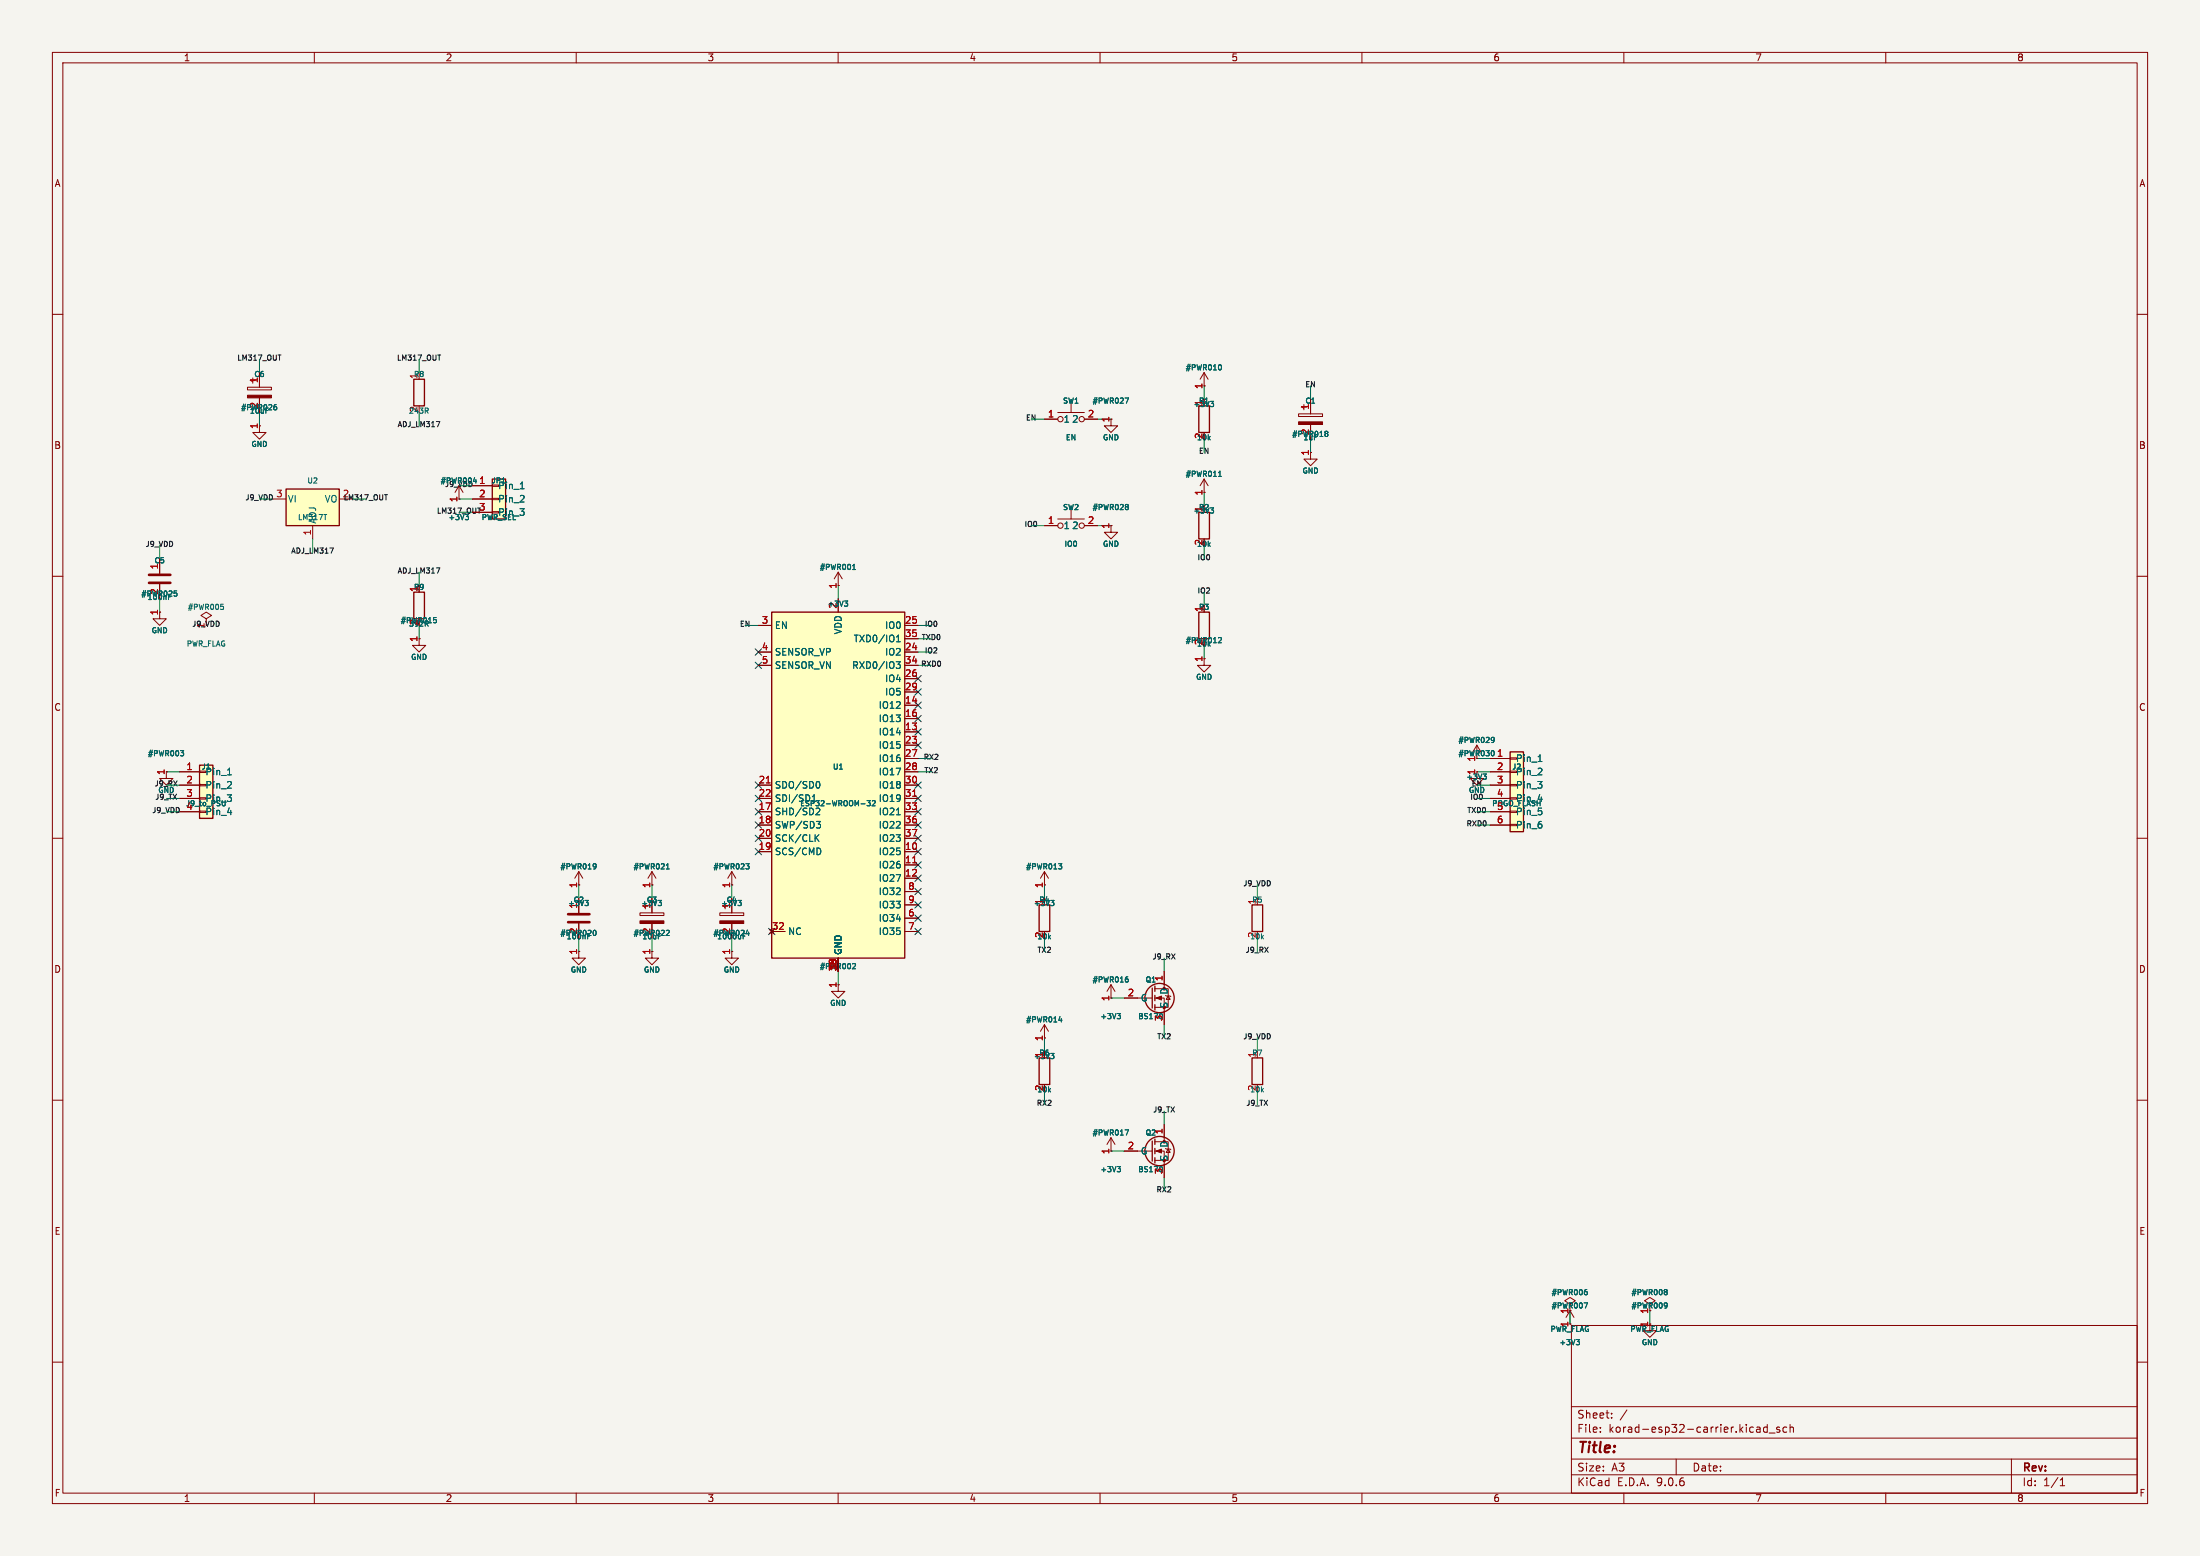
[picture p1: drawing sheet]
<svg xmlns="http://www.w3.org/2000/svg" width="420mm" height="297mm" viewBox="0 0 420 297" stroke-linecap="round" stroke-linejoin="round" font-family="sans-serif">
<path d="M0 0h420v297h-420z" fill="#f5f4ef" stroke="#f5f4ef" stroke-width=".19"/>
<g fill="none" stroke="#840000" stroke-width=".19">
<path d="M10 10h400v277h-400zM12 12h396v273h-396zM60 10v2M110 10v2M160 10v2M210 10v2M260 10v2M310 10v2M360 10v2M10 60h2M47.2 73.9h4.6v.5h-4.6zM49.5 71.1v2.8"/>
<path d="M49.5 75.9v2.8M201.9 78.7h5.1M204.5 77v1.7M229.9 71.1l-.8 1.3M229.9 71.1l.7 1.3M229.9 71.1v2.6M247.9 79h4.6v.5h-4.6zM250.2 76.2v2.8M408 60h2M49.5 81.3v1.3h1.3l-1.3 1.2-1.2-1.2h1.2M199.4 80h2.5M207 80h2.5"/>
<path d="M212.1 80v1.3h1.3l-1.3 1.3-1.3-1.3h1.3M229.9 91.4v2.6M229.9 91.4l-.8 1.3M229.9 91.4l.7 1.3M250.2 81v2.8M10 110h2M30.5 106.7v2.8M30.5 111.5v2.8M39.4 118.1l1-.6-1-.7-1 .7 1 .6v1.3M408 110h2M229.9 125.7v1.3h1.2l-1.2 1.3-1.3-1.3h1.3M10 160h2"/>
<path d="M408 160h2M122.2 174.2h4.5v.6h-4.5zM124.5 166.4v2.5M124.5 171.5v2.7M124.5 176.3v2.8M124.5 166.4l-.8 1.2M124.5 166.4l.7 1.2M137.4 174.2h4.6v.6h-4.6zM139.7 166.4v2.5M139.7 171.5v2.7M139.7 176.3v2.8M139.7 166.4l-.8 1.2"/>
<path d="M139.7 166.4l.8 1.2M124.5 181.6v1.3h1.2l-1.2 1.3-1.3-1.3h1.3M139.7 181.6v1.3h1.3l-1.3 1.3-1.3-1.3h1.3M214.6 190.5h5.4M220.5 188.7h2.5v3.6h-2.5M220.5 190.5h1.7v5.1M222.2 185.4v3.3M223 190.1l.4 .7h-.8zM10 210h2M408 210h2M300 253h108v32h-108zM10 260h2"/>
<path d="M300 278.5h108M300 274.5h108M300 268.5h108M305.5 273.2v.2M305.5 272.5v.1M307.7 270.5v.2M307.7 269.8v.1M310.6 269.1l-1.3 1.9M320 278.5v3M335.5 272.4h.3l.2 .2v.8M336 273.3l-.5 .1M336 272.7l-.5 .1"/>
<path d="M337.4 272.5l-.5-.1-.2 .3 .1 .6h.6M337.4 271.9v1.5M337.7 273.5h1.2M339.7 272.5l-.3-.1-.2 .2v.2l.5 .2v.3h-.5M341.1 272.5l-.4-.1-.3 .3 .1 .6h.6M341.7 272.5l.2-.1 .4 .1 .1 .9M341.7 271.9v1.5M384 278.5v6.5M408 260h2M60 285v2M110 285v2M160 285v2"/>
<path d="M210 285v2M260 285v2M300 281.5h108M310 285v2M360 285v2M393.3 283.6h.9M393.3 282.5l.4-.4v1.5"/>
<circle cx="202.4" cy="80" r=".51"/>
<circle cx="206.5" cy="80" r=".51"/>
</g>
<g fill="#840000" stroke="#840000" stroke-width=".19">
<path d="M247.9 80.5h4.6v.5h-4.6z"/>
<path d="M122.2 175.8h4.5v.5h-4.5z"/>
<path d="M220.7 190.5l1-.4v.8z"/>
<path d="M137.4 175.8h4.6v.5h-4.6z"/>
<path d="M47.2 75.4h4.6v.5h-4.6z"/>
</g>
<g fill="none" stroke="#840000" stroke-width=".25">
<path d="M79 72.4h2v5.1h-2zM228.9 77.5h2v5.1h-2zM228.9 97.8h2v5.1h-2zM228.9 116.8h2v5.1h-2zM239 172.7h2v5.1h-2zM220 188.6v3.8M220.5 188.2v1M220.5 190v1M220.5 191.8v1M239 201.9h2v5.1h-2z"/>
<circle cx="221.4" cy="190.5" r="2.79"/>
</g>
<g fill="none" stroke="#006464" stroke-width=".19">
<path d="M52.6 77.2h.1M52.6 77.6l.2 .2v.2l-.2 .2M81.4 78.4l.3 .5M81.7 78v.3M214.8 76h.6l-.4 1M231.1 76.6h.6l-.4 .4 .3 .1 .1 .3-.2 .2h-.3M232.9 69.6a.63 .63 0 0 1 0 1M231.1 96.9h.6l-.4 .4 .3 .1 .1 .3-.2 .2h-.3M232.6 90.9h.6M232.8 90.1l.1-.2v1M42.2 115.3h.4M42.5 115.7l.2 .2v.2l-.2 .2"/>
<path d="M233 121.7l.2 .2-.1 .2-.5 .6h.6M125.7 171.9h.6l-.4 .3 .3 .1 .1 .4-.2 .2h-.3M127.2 165.9h.6M127.4 165l.1-.1v1M127.6 177.6l.2 .2-.1 .2-.5 .6h.6M140.9 171.9h.6l-.3 .3 .3 .1v.4l-.2 .2h-.3M142.4 164.9h.6l-.3 .3M142.4 178.2h.7M142.8 165.2l.2 .2v.3l-.2 .2M142.9 177.9v.7"/>
</g>
<path d="M28.4 109.7h4.1M28.4 111.3h4.1" fill="none" stroke="#840000" stroke-width=".51"/>
<path d="M94 91.4h2.5v7.7h-2.5z" fill="#ffffc2"/>
<path d="M94 91.4h2.5v7.7h-2.5z" fill="none" stroke="#840000" stroke-width=".25"/>
<path d="M90.2 92.7h3.8M90.2 95.3h3.8M90.2 97.8h3.8M94 95.1h1.2v.3h-1.2zM94 97.7h1.2v.2h-1.2zM250.2 86.4v1.2h1.3l-1.3 1.3-1.3-1.3h1.3M30.5 116.8v1.3h1.2l-1.2 1.3-1.3-1.3h1.3M160 188v1.2h1.3l-1.3 1.3-1.3-1.3h1.3" fill="none" stroke="#840000" stroke-width=".19"/>
<path d="M99.3 95.8h.8M99.3 93.3h.8M100 94.7v.4M253.3 82.3l.2 .2-.2 .2 .2 .4-.2 .2M33.3 112.8h.4M33.6 113.2l.2 .2v.2l-.2 .2M163.1 183.9l.2 .2v.2l-.6 .6h.6" fill="none" stroke="#006464" stroke-width=".19"/>
<path d="M54.6 93.3h10.2v7h-10.2z" fill="#ffffc2"/>
<path d="M54.6 93.3h10.2v7h-10.2zM79 113h2v5.1h-2zM198.4 172.7h2v5.1h-2z" fill="none" stroke="#840000" stroke-width=".25"/>
<g fill="none" stroke="#840000" stroke-width=".19">
<path d="M52.1 95.3h2.5M64.8 95.3h2.5M201.9 99.1h5.1M204.5 97.3v1.8M59.7 100.3v2.6M199.4 100.3h2.5M207 100.3h2.5M212.1 100.3v1.3h1.3l-1.3 1.3-1.3-1.3h1.3M80 121.9v1.3h1.3l-1.3 1.3-1.3-1.3h1.3M31.7 147.3v1.3h1.3l-1.3 1.3-1.2-1.3h1.2M212.1 188l-.8 1.2M212.1 188l.8 1.2"/>
<path d="M212.1 188v2.5"/>
<circle cx="202.4" cy="100.3" r=".51"/>
<circle cx="206.5" cy="100.3" r=".51"/>
</g>
<path d="M61.8 98.2h.6M215.2 96.3l.2 .2-.2 .2 .2 .4-.2 .2M82.8 117.9h.5M83.1 118.3l.2 .1v.3l-.2 .2M34.4 143.3h.7l-.4 .4M34.9 143.7l.2 .1v.3l-.2 .2M213.3 193.5h.6l-.3 .3 .3 .1v.4l-.2 .2h-.3M215.1 186.5h.2M215.2 186.8l.2 .2v.3l-.2 .2" fill="none" stroke="#006464" stroke-width=".19"/>
<path d="M38.1 146.1h2.5v10.1h-2.5z" fill="#ffffc2"/>
<path d="M38.1 146.1h2.5v10.1h-2.5z" fill="none" stroke="#840000" stroke-width=".25"/>
<path d="M34.3 147.3h3.8M34.3 149.9h3.8M34.3 152.4h3.8M34.3 154.9h3.8M38.1 149.7h1.3v.3h-1.3zM38.1 152.3h1.3v.2h-1.3zM38.1 154.8h1.3v.3h-1.3zM199.4 166.4l-.8 1.2M199.4 166.4l.8 1.2M199.4 166.4v2.5M315 248.9l1-.6-1-.7-1.1 .7 1.1 .6v1.3" fill="none" stroke="#840000" stroke-width=".19"/>
<path d="M43.4 150.4h.8M43.4 147.9h.8M43.4 155.1h.8M44.1 149.3v.4M200.6 171.9h.6l-.3 .3 .3 .1v.4l-.2 .2h-.3M202.1 164.9h.6l-.3 .3M202.5 165.2l.2 .2v.3l-.2 .2M318.1 246.1l.2 .2-.2 .3 .2 .4-.2 .1" fill="none" stroke="#006464" stroke-width=".19"/>
<path d="M147.3 116.8h25.4v66.1h-25.4z" fill="#ffffc2"/>
<path d="M147.3 116.8h25.4v66.1h-25.4z" fill="none" stroke="#840000" stroke-width=".25"/>
<g fill="none" stroke="#840000" stroke-width=".19">
<path d="M144.8 119.4h2.5M160 109.2v2.6M160 114.3v2.5M160 109.2l-.7 1.3M160 109.2l.8 1.3M172.7 119.4h2.6M144.8 124.5h2.5M144.8 127h2.5M172.7 124.5h2.6M172.7 127h2.6M172.7 121.9h2.6M172.7 129.5h2.6"/>
<path d="M172.7 132.1h2.6M172.7 134.6h2.6M172.7 137.2h2.6M172.7 139.7h2.6M144.8 149.9h2.5M144.8 152.4h2.5M144.8 154.9h2.5M144.8 157.5h2.5M172.7 149.9h2.6M172.7 152.4h2.6M172.7 154.9h2.6M172.7 157.5h2.6"/>
<path d="M172.7 142.2h2.6M172.7 144.8h2.6M172.7 147.3h2.6M144.8 160h2.5M144.8 162.6h2.5M147.3 177.8h2.6M172.7 160h2.6M172.7 162.6h2.6M172.7 177.8h2.6M172.7 165.1h2.6M172.7 167.6h2.6M172.7 170.2h2.6"/>
<path d="M172.7 172.7h2.6M172.7 175.3h2.6M160 182.9v2.5M199.4 195.6l-.8 1.3M199.4 195.6l.8 1.3M199.4 195.6v2.5"/>
</g>
<g fill="none" stroke="#006464" stroke-width=".19">
<path d="M161.2 114.7h.6l-.3 .4 .3 .1v.3l-.2 .2h-.2M162.8 108.7h.5M162.9 107.9l.1-.2v1M171.1 126.3h.8l-.5 .5 .4 .1v.6l-.2 .1-.5-.1M171.1 122.5h.8M171.1 121.6l.4-.4v1.3M155.1 152.1l.3-.4v1.3M155.8 159.9l.5 .7M155.9 156.8h.7l-.4 .5 .4 .1v.4l-.2 .3h-.4M156.1 149.2a.68 .68 0 0 1 .4 .6 .68 .68 0 0 1-.4 .6M156.3 159.3l-.7 .8M156.5 154.5v.3l-.8 .7h.8"/>
<path d="M165.5 152.8h.6l-.3 .4 .3 .1v.4h-.6M166.5 152.9l.4-.1 .2 .3-.6 .7h.6M171.1 155.5h.8M156.5 161.9l.2 .5-.2 .7M202.1 194.7h.6M202.6 194.4v.7M200.6 201.1h.6l-.3 .4 .3 .1v.3l-.2 .2h-.3"/>
</g>
<path d="M146.3 149.4h.7M174.2 152h.8M174.2 164.7h.8" fill="none" stroke="#a90000" stroke-width=".19"/>
<path d="M288.3 143.5h2.5v15.3h-2.5z" fill="#ffffc2"/>
<g fill="none" stroke="#840000" stroke-width=".25">
<path d="M288.3 143.5h2.5v15.3h-2.5zM198.4 201.9h2v5.1h-2zM220 217.8v3.8M220.5 217.4v1M220.5 219.2v1M220.5 221v1"/>
<circle cx="221.4" cy="219.7" r="2.79"/>
</g>
<g fill="none" stroke="#840000" stroke-width=".19">
<path d="M49.5 71.1v2.8M49.5 75.9v2.8M250.2 76.2v2.8M87.6 92.7l-.7 1.3M87.6 92.7l.8 1.3M87.6 92.7v2.6M90.2 92.7h3.8M90.2 95.3h3.8M90.2 97.8h3.8M199.4 80h2.5M207 80h2.5M250.2 81v2.8"/>
<path d="M30.5 106.7v2.8M30.5 111.5v2.8M144.8 119.4h2.5M160 114.3v2.5M172.7 119.4h2.6M199.4 100.3h2.5M207 100.3h2.5M144.8 124.5h2.5M144.8 127h2.5M172.7 124.5h2.6M172.7 127h2.6M172.7 121.9h2.6"/>
<path d="M172.7 129.5h2.6M172.7 132.1h2.6M172.7 134.6h2.6M172.7 137.2h2.6M172.7 139.7h2.6M34.3 147.3h3.8M34.3 149.9h3.8M34.3 152.4h3.8M34.3 154.9h3.8M144.8 149.9h2.5M144.8 152.4h2.5M144.8 154.9h2.5"/>
<path d="M144.8 157.5h2.5M172.7 144.8h2.6M172.7 147.3h2.6M172.7 149.9h2.6M172.7 152.4h2.6M172.7 154.9h2.6M172.7 157.5h2.6M172.7 142.2h2.6M281.9 147.3v1.3h1.3l-1.3 1.3-1.2-1.3h1.2M281.9 142.2l-.7 1.3M281.9 142.2l.8 1.3M281.9 142.2v2.6"/>
<path d="M284.5 144.8h3.8M284.5 147.3h3.8M284.5 149.9h3.8M284.5 152.4h3.8M284.5 154.9h3.8M284.5 157.5h3.8M288.3 144.7h1.3v.2h-1.3zM288.3 149.7h1.3v.3h-1.3zM288.3 152.3h1.3v.2h-1.3zM288.3 154.8h1.3v.3h-1.3zM288.3 157.4h1.3v.2h-1.3zM110.5 166.4v2.5"/>
<path d="M110.5 171.5v2.7M110.5 176.3v2.8M110.5 166.4l-.8 1.2M110.5 166.4l.8 1.2M124.5 171.5v2.7M124.5 176.3v2.8M139.7 171.5v2.7M139.7 176.3v2.8M144.8 160h2.5M144.8 162.6h2.5M147.3 177.8h2.6M172.7 160h2.6"/>
<path d="M172.7 162.6h2.6M172.7 177.8h2.6M172.7 165.1h2.6M172.7 167.6h2.6M172.7 170.2h2.6M172.7 172.7h2.6M172.7 175.3h2.6M110.5 181.6v1.3h1.3l-1.3 1.3-1.3-1.3h1.3M160 182.9v2.5M214.6 190.5h2.6M222.2 185.4v2.6M222.2 193v2.6"/>
<path d="M212.1 217.2l-.8 1.2M212.1 217.2l.8 1.2M212.1 217.2v2.5M214.6 219.7h5.4M220.5 217.9h2.5v3.6h-2.5M220.5 219.7h1.7v5.1M222.2 214.6v3.3M223 219.3l.4 .7h-.8zM299.7 248.9l1-.6-1-.7-1 .7 1 .6v1.3M299.7 250.2l-.7 1.3M299.7 250.2l.8 1.3M299.7 250.2v2.5"/>
<path d="M315 252.7v1.3h1.2l-1.2 1.3-1.3-1.3h1.3"/>
</g>
<g fill="none" stroke="#006464" stroke-width=".19">
<path d="M52.6 77.2h.1M52.6 77.6l.2 .2v.2l-.2 .2M214.8 76h.6l-.4 1M231.1 76.6h.6l-.4 .4 .3 .1 .1 .3-.2 .2h-.3M232.9 69.6a.63 .63 0 0 1 0 1M89.4 98.8l-.1 .4h-.3M90.4 91.9h.6M90.8 91.5v.7M99.3 95.8h.8M99.3 93.3h.8M100 94.7v.4M215.2 96.3l.2 .2-.2 .2 .2 .4-.2 .2"/>
<path d="M231.1 96.9h.6l-.4 .4 .3 .1 .1 .3-.2 .2h-.3M232.6 90.9h.6M232.8 90.1l.1-.2v1M253.3 82.3l.2 .2-.2 .2 .2 .4-.2 .2M33.3 112.8h.4M33.6 113.2l.2 .2v.2l-.2 .2M82.8 117.9h.5M83.1 118.3l.2 .1v.3l-.2 .2M161.2 114.7h.6l-.3 .4 .3 .1v.3l-.2 .2h-.2M162.8 108.7h.5M162.9 107.9l.1-.2v1M171.1 126.3h.8l-.5 .5 .4 .1v.6l-.2 .1-.5-.1"/>
<path d="M171.1 122.5h.8M171.1 121.6l.4-.4v1.3M233 121.7l.2 .2-.1 .2-.5 .6h.6M34.4 143.3h.7l-.4 .4M34.9 143.7l.2 .1v.3l-.2 .2M43.4 150.4h.8M43.4 147.9h.8M43.4 155.1h.8M44.1 149.3v.4M155.1 152.1l.3-.4v1.3M155.8 159.9l.5 .7M155.9 156.8h.7l-.4 .5 .4 .1v.4l-.2 .3h-.4"/>
<path d="M156.1 149.2a.68 .68 0 0 1 .4 .6 .68 .68 0 0 1-.4 .6M156.3 159.3l-.7 .8M156.5 154.5v.3l-.8 .7h.8M165.5 152.8h.6l-.3 .4 .3 .1v.4h-.6M166.5 152.9l.4-.1 .2 .3-.6 .7h.6M171.1 155.5h.8M283.1 147.7h.6l-.3 .4 .3 .1v.3l-.1 .2h-.3M285 143.3l.2 .4M285.1 140.7l.1 .2-.1 .8M285.2 141.2l-.1 .2M285.2 143.9l-.2 .4M293.6 147.9h.8"/>
<path d="M293.6 145.4h.8M293.6 152.6h.8M294.3 146.8v.4M111.7 171.9h.6l-.3 .3 .3 .1v.4l-.2 .2h-.3M113.6 177.6a.63 .63 0 0 1 0 1M113.6 164.9l.2 .2-.2 .7M113.8 165.3l-.2 .2M125.7 171.9h.6l-.4 .3 .3 .1 .1 .4-.2 .2h-.3M127.2 165.9h.6M127.4 165l.1-.1v1M127.6 177.6l.2 .2-.1 .2-.5 .6h.6M140.9 171.9h.6l-.3 .3 .3 .1v.4l-.2 .2h-.3"/>
<path d="M142.4 164.9h.6l-.3 .3M142.4 178.2h.7M142.8 165.2l.2 .2v.3l-.2 .2M142.9 177.9v.7M156.5 161.9l.2 .5-.2 .7M200.6 171.9h.6l-.3 .3 .3 .1v.4l-.2 .2h-.3M202.1 164.9h.6l-.3 .3M202.5 165.2l.2 .2v.3l-.2 .2M163.1 183.9l.2 .2v.2l-.6 .6h.6M202.1 194.7h.6M202.6 194.4v.7M213.3 193.5h.6l-.3 .3 .3 .1v.4l-.2 .2h-.3"/>
<path d="M215.1 186.5h.2M215.2 186.8l.2 .2v.3l-.2 .2M200.6 201.1h.6l-.3 .4 .3 .1v.3l-.2 .2h-.3M214.8 215.7h.6l-.4 1M213.3 222.7h.6l-.3 .3 .3 .1v.4l-.2 .2h-.3M300.9 255.7h.6l-.3 .4 .3 .1v.3l-.2 .2h-.2M302.4 248.7h.7l-.5 1M302.7 246.1h.2M302.8 246.5l.2 .2v.3l-.2 .1M318.1 248.7l.2 .2-.2 .7M318.1 246.1l.2 .2-.2 .3 .2 .4-.2 .1M318.3 249.1l-.2 .2"/>
</g>
<path d="M220.7 219.7l1-.4v.8z" fill="#840000" stroke="#840000" stroke-width=".19"/>
<path d="M108.5 174.5h4M108.5 176h4" fill="none" stroke="#840000" stroke-width=".51"/>
<path d="M53.1 67.8h.5M83.6 67.8h.5M73.4 94.4h.6M83.3 80.5h.7l-.5 1M63 104.6h.6l-.4 1M83.3 108.4h.7l-.5 1" fill="none" stroke="#0f0f0f" stroke-width=".19"/>
<g fill="none" stroke="#009600" stroke-width=".19">
<path d="M49.5 68.6v2.5M49.5 78.7v2.6M80 68.6v2.5M80 78.7v2.6M229.9 73.7v2.5M250.2 73.7v2.5M49.5 95.3h2.6M67.3 95.3h2.5M87.6 92.7h2.6M87.6 95.3h2.6M87.6 97.8h2.6M196.8 80h2.6"/>
<path d="M209.5 80h2.6M229.9 83.8v2.6M229.9 94v2.5M250.2 83.8v2.6M30.5 104.1v2.6M30.5 114.3v2.5M59.7 102.9v2.5M80 109.2v2.6M80 119.4v2.5M142.2 119.4h2.6M160 111.8v2.5M175.3 119.4h2.5"/>
<path d="M196.8 100.3h2.6M209.5 100.3h2.6M229.9 104.1v2.6M229.9 113v2.6M175.3 124.5h2.5M175.3 127h2.5M175.3 121.9h2.5M229.9 123.2v2.5M31.7 152.4h2.6M31.7 154.9h2.6M31.7 147.3h2.6M31.7 149.9h2.6"/>
<path d="M175.3 144.8h2.5M175.3 147.3h2.5M281.9 152.4h2.6M281.9 154.9h2.6M281.9 157.5h2.6M281.9 144.8h2.6M281.9 147.3h2.6M281.9 149.9h2.6M110.5 168.9v2.6M110.5 179.1v2.5M124.5 168.9v2.6M124.5 179.1v2.5"/>
<path d="M139.7 168.9v2.6M139.7 179.1v2.5M199.4 168.9v2.6M199.4 179.1v2.5M240 168.9v2.6M240 179.1v2.5M160 185.4v2.6M199.4 198.1v2.6M212.1 190.5h2.5M222.2 182.9v2.5M222.2 195.6v2.5M240 198.1v2.6"/>
<path d="M199.4 208.3v2.5M212.1 219.7h2.5M222.2 212.1v2.5M240 208.3v2.5M222.2 224.8v2.5M299.7 250.2v2.5M315 250.2v2.5"/>
</g>
<g fill="none" stroke="#000084" stroke-width=".19">
<path d="M144.2 123.9l1.2 1.2M144.2 126.4l1.2 1.2M145.4 123.9l-1.2 1.2M145.4 126.4l-1.2 1.2M174.7 128.9l1.2 1.2M174.7 134l1.2 1.2M174.7 139.1l1.2 1.2M174.7 131.5l1.2 1.2M174.7 136.6l1.2 1.2M175.9 128.9l-1.2 1.2M175.9 134l-1.2 1.2M175.9 139.1l-1.2 1.2"/>
<path d="M175.9 131.5l-1.2 1.2M175.9 136.6l-1.2 1.2M144.2 149.3l1.2 1.2M144.2 151.8l1.2 1.2M144.2 154.3l1.2 1.2M144.2 156.9l1.2 1.2M144.2 159.4l1.2 1.2M145.4 149.3l-1.2 1.2M145.4 151.8l-1.2 1.2M145.4 154.3l-1.2 1.2M145.4 156.9l-1.2 1.2M145.4 159.4l-1.2 1.2"/>
<path d="M174.7 141.6l1.2 1.2M174.7 154.3l1.2 1.2M174.7 149.3l1.2 1.2M174.7 151.8l1.2 1.2M174.7 156.9l1.2 1.2M174.7 159.4l1.2 1.2M175.9 149.3l-1.2 1.2M175.9 141.6l-1.2 1.2M175.9 154.3l-1.2 1.2M175.9 151.8l-1.2 1.2M175.9 156.9l-1.2 1.2M175.9 159.4l-1.2 1.2"/>
<path d="M144.2 162l1.2 1.2M145.4 162l-1.2 1.2M146.7 177.2l1.2 1.2M147.9 177.2l-1.2 1.2M174.7 169.6l1.2 1.2M174.7 172.1l1.2 1.2M174.7 174.7l1.2 1.2M174.7 177.2l1.2 1.2M174.7 164.5l1.2 1.2M174.7 167l1.2 1.2M174.7 162l1.2 1.2M175.9 169.6l-1.2 1.2"/>
<path d="M175.9 172.1l-1.2 1.2M175.9 174.7l-1.2 1.2M175.9 177.2l-1.2 1.2M175.9 164.5l-1.2 1.2M175.9 167l-1.2 1.2M175.9 162l-1.2 1.2"/>
</g>
<path d="M146.3 149.4h.7M174.2 152h.8M174.2 164.7h.8" fill="none" stroke="#a90000" stroke-width=".19"/>
<text font-size="2.8" fill="#840000" x="301" y="277.9">Title:</text>
<g font-size="2.1" fill="#840000">
<text x="301" y="273.7">File:</text>
<text x="301" y="271">Sheet:</text>
<text x="307.1" y="273.7">korad-esp32-carrier.kicad_sch</text>
<text x="301" y="281.1">Size:</text>
<text x="307.6" y="281.1">A3</text>
<text x="323" y="281.1">Date:</text>
<text x="386" y="281.3">Rev:</text>
<text x="301" y="283.9">KiCad</text>
<text x="308.7" y="283.9">E.D.A.</text>
<text x="316.3" y="283.9">9.0.6</text>
<text x="386" y="283.9">Id:</text>
<text x="390.1" y="283.9">1/1</text>
</g>
<g font-size="1.8" fill="#840000">
<text x="35" y="11.9">1</text>
<text x="85" y="11.9">2</text>
<text x="135" y="11.9">3</text>
<text x="185" y="11.9">4</text>
<text x="235" y="11.9">5</text>
<text x="285" y="11.9">6</text>
<text x="335" y="11.9">7</text>
<text x="385" y="11.9">8</text>
<text x="10.3" y="35.9">A</text>
<text x="408.3" y="35.9">A</text>
<text x="10.3" y="85.9">B</text>
<text x="408.2" y="85.9">B</text>
<text x="10.3" y="135.9">C</text>
<text x="408.2" y="135.9">C</text>
<text x="10.3" y="185.9">D</text>
<text x="408.2" y="185.9">D</text>
<text x="10.3" y="235.9">E</text>
<text x="408.3" y="235.9">E</text>
<text x="10.3" y="285.9">F</text>
<text x="35" y="286.9">1</text>
<text x="85" y="286.9">2</text>
<text x="135" y="286.9">3</text>
<text x="185" y="286.9">4</text>
<text x="235" y="286.9">5</text>
<text x="285" y="286.9">6</text>
<text x="335" y="286.9">7</text>
<text x="385" y="286.9">8</text>
<text x="408.3" y="285.9">F</text>
</g>
<g font-size="1.8" fill="#a90000">
<text x="49.3" y="73.2" transform="rotate(-90 49.3 73.2)">1</text>
<text x="229.6" y="74.4" transform="rotate(-90 229.6 74.4)">1</text>
<text x="49.3" y="82" transform="rotate(-90 49.3 82)">1</text>
<text x="200" y="79.8">1</text>
<text x="207.6" y="79.8">2</text>
<text x="211.8" y="80.7" transform="rotate(-90 211.8 80.7)">1</text>
<text x="229.6" y="83.9" transform="rotate(-90 229.6 83.9)">2</text>
<text x="249.9" y="78.3" transform="rotate(-90 249.9 78.3)">1</text>
<text x="249.9" y="87.1" transform="rotate(-90 249.9 87.1)">1</text>
<text x="52.6" y="95">3</text>
<text x="87.4" y="96" transform="rotate(-90 87.4 96)">1</text>
<text x="91.4" y="92.5">1</text>
<text x="91.4" y="95">2</text>
<text x="229.6" y="94.7" transform="rotate(-90 229.6 94.7)">1</text>
<text x="91.4" y="97.5">3</text>
<text x="200" y="100.1">1</text>
<text x="207.6" y="100.1">2</text>
<text x="211.8" y="101" transform="rotate(-90 211.8 101)">1</text>
<text x="59.4" y="102.3" transform="rotate(-90 59.4 102.3)">1</text>
<text x="229.6" y="104.2" transform="rotate(-90 229.6 104.2)">2</text>
<text x="30.2" y="108.8" transform="rotate(-90 30.2 108.8)">1</text>
<text x="79.8" y="113.1" transform="rotate(-90 79.8 113.1)">1</text>
<text x="159.8" y="112.5" transform="rotate(-90 159.8 112.5)">1</text>
<text x="30.2" y="117.5" transform="rotate(-90 30.2 117.5)">1</text>
<text x="145.3" y="119.1">3</text>
<text x="172.7" y="119.1">25</text>
<text x="229.6" y="116.9" transform="rotate(-90 229.6 116.9)">1</text>
<text x="79.8" y="122.6" transform="rotate(-90 79.8 122.6)">1</text>
<text x="145.3" y="124.2">4</text>
<text x="172.7" y="121.7">35</text>
<text x="172.7" y="124.2">24</text>
<text x="145.3" y="126.7">5</text>
<text x="172.7" y="126.7">34</text>
<text x="172.7" y="129.3">26</text>
<text x="172.7" y="131.8">29</text>
<text x="229.6" y="126.4" transform="rotate(-90 229.6 126.4)">1</text>
<text x="172.7" y="134.4">14</text>
<text x="172.7" y="136.9">16</text>
<text x="172.7" y="139.4">13</text>
<text x="172.7" y="142">23</text>
<text x="31.5" y="148" transform="rotate(-90 31.5 148)">1</text>
<text x="35.5" y="147.1">1</text>
<text x="35.5" y="149.6">2</text>
<text x="144.7" y="149.6">21</text>
<text x="172.7" y="144.5">27</text>
<text x="172.7" y="147.1">28</text>
<text x="172.7" y="149.6">30</text>
<text x="281.7" y="148" transform="rotate(-90 281.7 148)">1</text>
<text x="281.7" y="145.5" transform="rotate(-90 281.7 145.5)">1</text>
<text x="285.7" y="144.5">1</text>
<text x="285.7" y="147.1">2</text>
<text x="285.7" y="149.6">3</text>
<text x="35.5" y="152.1">3</text>
<text x="35.5" y="154.7">4</text>
<text x="144.7" y="152.1">22</text>
<text x="144.7" y="154.7">17</text>
<text x="172.7" y="152.1">31</text>
<text x="172.7" y="154.7">33</text>
<text x="285.7" y="152.1">4</text>
<text x="285.7" y="154.7">5</text>
<text x="144.7" y="157.2">18</text>
<text x="144.7" y="159.8">20</text>
<text x="172.7" y="157.2">36</text>
<text x="172.7" y="159.8">37</text>
<text x="285.7" y="157.2">6</text>
<text x="144.7" y="162.3">19</text>
<text x="172.7" y="162.3">10</text>
<text x="172.7" y="164.8">11</text>
<text x="172.7" y="167.4">12</text>
<text x="110.2" y="169.6" transform="rotate(-90 110.2 169.6)">1</text>
<text x="124.2" y="169.6" transform="rotate(-90 124.2 169.6)">1</text>
<text x="139.4" y="169.6" transform="rotate(-90 139.4 169.6)">1</text>
<text x="173.3" y="169.9">8</text>
<text x="173.3" y="172.5">9</text>
<text x="199.1" y="169.6" transform="rotate(-90 199.1 169.6)">1</text>
<text x="147.3" y="177.5">32</text>
<text x="173.3" y="175">6</text>
<text x="173.3" y="177.5">7</text>
<text x="199.1" y="179.1" transform="rotate(-90 199.1 179.1)">2</text>
<text x="110.2" y="182.3" transform="rotate(-90 110.2 182.3)">1</text>
<text x="124.2" y="182.3" transform="rotate(-90 124.2 182.3)">1</text>
<text x="139.4" y="182.3" transform="rotate(-90 139.4 182.3)">1</text>
<text x="159.8" y="184.9" transform="rotate(-90 159.8 184.9)">19</text>
<text x="159.8" y="188.7" transform="rotate(-90 159.8 188.7)">1</text>
<text x="211.8" y="191.2" transform="rotate(-90 211.8 191.2)">1</text>
<text x="215.2" y="190.2">2</text>
<text x="222" y="187.4" transform="rotate(-90 222 187.4)">1</text>
<text x="222" y="195" transform="rotate(-90 222 195)">3</text>
<text x="199.1" y="202" transform="rotate(-90 199.1 202)">1</text>
<text x="199.1" y="198.8" transform="rotate(-90 199.1 198.8)">1</text>
<text x="199.1" y="208.4" transform="rotate(-90 199.1 208.4)">2</text>
<text x="211.8" y="220.4" transform="rotate(-90 211.8 220.4)">1</text>
<text x="215.2" y="219.5">2</text>
<text x="222" y="216.6" transform="rotate(-90 222 216.6)">1</text>
<text x="222" y="224.2" transform="rotate(-90 222 224.2)">3</text>
<text x="299.5" y="250.9" transform="rotate(-90 299.5 250.9)">1</text>
<text x="314.7" y="250.9" transform="rotate(-90 314.7 250.9)">1</text>
<text x="299.5" y="253.4" transform="rotate(-90 299.5 253.4)">1</text>
<text x="314.7" y="253.4" transform="rotate(-90 314.7 253.4)">1</text>
</g>
<g font-size="1.8" fill="#006464">
<text x="79.8" y="72.5" transform="rotate(-90 79.8 72.5)">1</text>
<text x="229.6" y="77.5" transform="rotate(-90 229.6 77.5)">1</text>
<text x="49.3" y="78" transform="rotate(-90 49.3 78)">2</text>
<text x="79.8" y="78.8" transform="rotate(-90 79.8 78.8)">2</text>
<text x="202.9" y="80.9">1</text>
<text x="204.6" y="80.9">2</text>
<text x="249.9" y="83.1" transform="rotate(-90 249.9 83.1)">2</text>
<text x="95" y="93.6">Pin_1</text>
<text x="54.9" y="96.1">VI</text>
<text x="60.6" y="100.1" transform="rotate(-90 60.6 100.1)">ADJ</text>
<text x="61.9" y="96.1">VO</text>
<text x="95" y="96.1">Pin_2</text>
<text x="95" y="98.7">Pin_3</text>
<text x="202.9" y="101.2">1</text>
<text x="204.6" y="101.2">2</text>
<text x="229.6" y="97.9" transform="rotate(-90 229.6 97.9)">1</text>
<text x="30.2" y="113.6" transform="rotate(-90 30.2 113.6)">2</text>
<text x="79.8" y="119.5" transform="rotate(-90 79.8 119.5)">2</text>
<text x="159.8" y="116.3" transform="rotate(-90 159.8 116.3)">2</text>
<text x="147.8" y="120.2">EN</text>
<text x="147.8" y="125.3">SENSOR_VP</text>
<text x="160.9" y="121.2" transform="rotate(-90 160.9 121.2)">VDD</text>
<text x="162.9" y="122.8">TXD0/IO1</text>
<text x="168.9" y="120.2">IO0</text>
<text x="168.9" y="125.3">IO2</text>
<text x="229.6" y="123.3" transform="rotate(-90 229.6 123.3)">2</text>
<text x="147.8" y="127.9">SENSOR_VN</text>
<text x="162.6" y="127.9">RXD0/IO3</text>
<text x="168.9" y="130.4">IO4</text>
<text x="167.7" y="135.5">IO12</text>
<text x="168.9" y="132.9">IO5</text>
<text x="167.7" y="138">IO13</text>
<text x="167.7" y="140.6">IO14</text>
<text x="167.7" y="143.1">IO15</text>
<text x="39.1" y="148.2">Pin_1</text>
<text x="167.7" y="145.6">IO16</text>
<text x="167.7" y="148.2">IO17</text>
<text x="289.3" y="145.6">Pin_1</text>
<text x="289.3" y="148.2">Pin_2</text>
<text x="39.1" y="150.7">Pin_2</text>
<text x="39.1" y="153.3">Pin_3</text>
<text x="39.1" y="155.8">Pin_4</text>
<text x="147.8" y="150.7">SDO/SD0</text>
<text x="147.8" y="153.3">SDI/SD1</text>
<text x="147.8" y="155.8">SHD/SD2</text>
<text x="167.7" y="150.7">IO18</text>
<text x="167.7" y="153.3">IO19</text>
<text x="167.7" y="155.8">IO21</text>
<text x="289.3" y="150.7">Pin_3</text>
<text x="289.3" y="153.3">Pin_4</text>
<text x="289.3" y="155.8">Pin_5</text>
<text x="147.8" y="158.3">SWP/SD3</text>
<text x="147.8" y="160.9">SCK/CLK</text>
<text x="167.7" y="158.3">IO22</text>
<text x="167.7" y="160.9">IO23</text>
<text x="289.3" y="158.3">Pin_6</text>
<text x="147.8" y="163.4">SCS/CMD</text>
<text x="167.7" y="163.4">IO25</text>
<text x="167.7" y="166">IO26</text>
<text x="110.2" y="173.6" transform="rotate(-90 110.2 173.6)">1</text>
<text x="124.2" y="173.6" transform="rotate(-90 124.2 173.6)">1</text>
<text x="139.4" y="173.6" transform="rotate(-90 139.4 173.6)">1</text>
<text x="167.7" y="168.5">IO27</text>
<text x="167.7" y="171">IO32</text>
<text x="167.7" y="173.6">IO33</text>
<text x="199.1" y="172.8" transform="rotate(-90 199.1 172.8)">1</text>
<text x="239.8" y="172.8" transform="rotate(-90 239.8 172.8)">1</text>
<text x="110.2" y="178.4" transform="rotate(-90 110.2 178.4)">2</text>
<text x="124.2" y="178.4" transform="rotate(-90 124.2 178.4)">2</text>
<text x="139.4" y="178.4" transform="rotate(-90 139.4 178.4)">2</text>
<text x="150.4" y="178.7">NC</text>
<text x="167.7" y="176.1">IO34</text>
<text x="167.7" y="178.7">IO35</text>
<text x="239.8" y="179.1" transform="rotate(-90 239.8 179.1)">2</text>
<text x="160.9" y="182.4" transform="rotate(-90 160.9 182.4)">GND</text>
<text x="217.7" y="191.4">G</text>
<text x="223.1" y="189.9" transform="rotate(-90 223.1 189.9)">D</text>
<text x="223.1" y="192.5" transform="rotate(-90 223.1 192.5)">S</text>
<text x="239.8" y="202" transform="rotate(-90 239.8 202)">1</text>
<text x="239.8" y="208.4" transform="rotate(-90 239.8 208.4)">2</text>
<text x="217.7" y="220.6">G</text>
<text x="223.1" y="221.7" transform="rotate(-90 223.1 221.7)">S</text>
<text x="223.1" y="219.2" transform="rotate(-90 223.1 219.2)">D</text>
</g>
<g font-size="1.8" fill="#0f0f0f">
<text x="65.3" y="95">2</text>
<text x="39.1" y="120.1" transform="rotate(-90 39.1 120.1)">1</text>
</g>
<g font-size="1.4" fill="#0f0f0f">
<text x="45.2" y="69">LM317_OUT</text>
<text x="75.7" y="69">LM317_OUT</text>
<text x="249.1" y="74.1">EN</text>
<text x="75.8" y="81.7">ADJ_LM317</text>
<text x="195.7" y="80.5">EN</text>
<text x="228.8" y="86.8">EN</text>
<text x="46.7" y="95.7">J9_VDD</text>
<text x="65.5" y="95.7">LM317_OUT</text>
<text x="195.5" y="100.8">IO0</text>
<text x="27.7" y="104.6">J9_VDD</text>
<text x="55.5" y="105.9">ADJ_LM317</text>
<text x="228.5" y="107.1">IO0</text>
<text x="75.8" y="109.7">ADJ_LM317</text>
<text x="228.5" y="113.5">IO2</text>
<text x="36.6" y="119.8">J9_VDD</text>
<text x="141.1" y="119.8">EN</text>
<text x="176.4" y="119.8">IO0</text>
<text x="175.8" y="122.4">TXD0</text>
<text x="176.4" y="124.9">IO2</text>
<text x="175.7" y="127.5">RXD0</text>
<text x="176.2" y="145.2">RX2</text>
<text x="176.3" y="147.8">TX2</text>
<text x="29" y="155.4">J9_VDD</text>
<text x="29.4" y="150.3">J9_RX</text>
<text x="29.5" y="152.9">J9_TX</text>
<text x="280" y="155.4">TXD0</text>
<text x="280.6" y="152.9">IO0</text>
<text x="279.9" y="157.9">RXD0</text>
<text x="237.2" y="169.4">J9_VDD</text>
<text x="197.9" y="182.1">TX2</text>
<text x="219.9" y="183.3">J9_RX</text>
<text x="237.7" y="182.1">J9_RX</text>
<text x="220.8" y="198.6">TX2</text>
<text x="237.2" y="198.6">J9_VDD</text>
<text x="197.8" y="211.3">RX2</text>
<text x="220" y="212.5">J9_TX</text>
<text x="237.8" y="211.3">J9_TX</text>
<text x="220.7" y="227.8">RX2</text>
</g>
<g font-size="1.4" fill="#006464">
<text x="226.2" y="70.9">#PWR010</text>
<text x="48.4" y="72.2">C6</text>
<text x="78.9" y="72.2">R8</text>
<text x="202.8" y="77.2">SW1</text>
<text x="208.5" y="77.2">#PWR027</text>
<text x="227.7" y="77.9">+3V3</text>
<text x="228.8" y="77.2">R1</text>
<text x="249.1" y="77.2">C1</text>
<text x="45.9" y="78.5">#PWR026</text>
<text x="47.6" y="79.2">10uF</text>
<text x="78" y="79.2">243R</text>
<text x="246.6" y="83.6">#PWR018</text>
<text x="47.9" y="85.5">GND</text>
<text x="203.4" y="84.2">EN</text>
<text x="210.4" y="84.2">GND</text>
<text x="228.4" y="84.2">10k</text>
<text x="248.7" y="84.2">1uF</text>
<text x="58.6" y="92.5">U2</text>
<text x="84" y="92.5">#PWR004</text>
<text x="84.8" y="93.2">J9_VDD</text>
<text x="93.8" y="92.5">JP1</text>
<text x="226.2" y="91.2">#PWR011</text>
<text x="248.5" y="90.6">GND</text>
<text x="56.8" y="99.5">LM317T</text>
<text x="83.3" y="98.2">LM317_OUT</text>
<text x="85.5" y="99.5">+3V3</text>
<text x="91.8" y="99.5">PWR_SEL</text>
<text x="202.8" y="97.6">SW2</text>
<text x="208.5" y="97.6">#PWR028</text>
<text x="227.7" y="98.2">+3V3</text>
<text x="228.8" y="97.6">R2</text>
<text x="29.4" y="107.7">C5</text>
<text x="203.1" y="104.6">IO0</text>
<text x="210.4" y="104.6">GND</text>
<text x="228.4" y="104.6">10k</text>
<text x="156.4" y="109">#PWR001</text>
<text x="26.9" y="114.1">#PWR025</text>
<text x="28" y="114.7">100nF</text>
<text x="35.7" y="116.6">#PWR005</text>
<text x="76.4" y="119.1">#PWR015</text>
<text x="78" y="119.8">392R</text>
<text x="157.9" y="116">+3V3</text>
<text x="28.8" y="121.1">GND</text>
<text x="35.5" y="123.6">PWR_FLAG</text>
<text x="226.2" y="123">#PWR012</text>
<text x="228.4" y="123.6">10k</text>
<text x="78.4" y="126.1">GND</text>
<text x="228.2" y="130">GND</text>
<text x="278.3" y="142">#PWR029</text>
<text x="28.1" y="144.5">#PWR003</text>
<text x="38.4" y="147.1">J1</text>
<text x="158.9" y="147.1">U1</text>
<text x="278.3" y="144.5">#PWR030</text>
<text x="279.8" y="149">+3V3</text>
<text x="288.6" y="147.1">J2</text>
<text x="30.1" y="151.5">GND</text>
<text x="35.4" y="154.1">J9_to_PSU</text>
<text x="152.6" y="154.1">ESP32-WROOM-32</text>
<text x="280.3" y="151.5">GND</text>
<text x="280.8" y="150.3">EN</text>
<text x="284.7" y="154.1">POGO_FLASH</text>
<text x="106.9" y="166.1">#PWR019</text>
<text x="120.8" y="166.1">#PWR021</text>
<text x="136.1" y="166.1">#PWR023</text>
<text x="195.8" y="166.1">#PWR013</text>
<text x="108.4" y="173.1">+3V3</text>
<text x="109.4" y="172.5">C2</text>
<text x="122.3" y="173.1">+3V3</text>
<text x="123.4" y="172.5">C3</text>
<text x="137.6" y="173.1">+3V3</text>
<text x="138.6" y="172.5">C4</text>
<text x="197.3" y="173.1">+3V3</text>
<text x="198.3" y="172.5">R4</text>
<text x="238.9" y="172.5">R5</text>
<text x="106.9" y="178.8">#PWR020</text>
<text x="108.1" y="179.5">100nF</text>
<text x="120.8" y="178.8">#PWR022</text>
<text x="122.5" y="179.5">10uF</text>
<text x="136.1" y="178.8">#PWR024</text>
<text x="136.8" y="179.5">1000uF</text>
<text x="197.9" y="179.5">10k</text>
<text x="238.5" y="179.5">10k</text>
<text x="108.8" y="185.8">GND</text>
<text x="122.8" y="185.8">GND</text>
<text x="138" y="185.8">GND</text>
<text x="156.4" y="185.2">#PWR002</text>
<text x="208.5" y="187.7">#PWR016</text>
<text x="218.6" y="187.7">Q1</text>
<text x="158.4" y="192.2">GND</text>
<text x="195.8" y="195.3">#PWR014</text>
<text x="210" y="194.7">+3V3</text>
<text x="217.2" y="194.7">BS170</text>
<text x="197.3" y="202.3">+3V3</text>
<text x="238.9" y="201.7">R7</text>
<text x="197.9" y="208.7">10k</text>
<text x="238.5" y="208.7">10k</text>
<text x="208.5" y="216.9">#PWR017</text>
<text x="218.6" y="216.9">Q2</text>
<text x="210" y="223.9">+3V3</text>
<text x="217.2" y="223.9">BS170</text>
<text x="296.1" y="247.4">#PWR006</text>
<text x="296.1" y="250">#PWR007</text>
<text x="311.3" y="247.4">#PWR008</text>
<text x="311.3" y="250">#PWR009</text>
<text x="295.9" y="254.4">PWR_FLAG</text>
<text x="297.6" y="257">+3V3</text>
<text x="311.1" y="254.4">PWR_FLAG</text>
<text x="313.3" y="257">GND</text>
</g>
<g font-size="1.4" fill="#840000">
<text x="78.9" y="112.8">R9</text>
<text x="228.8" y="116.6">R3</text>
<text x="198.3" y="201.7">R6</text>
</g>
</svg>
